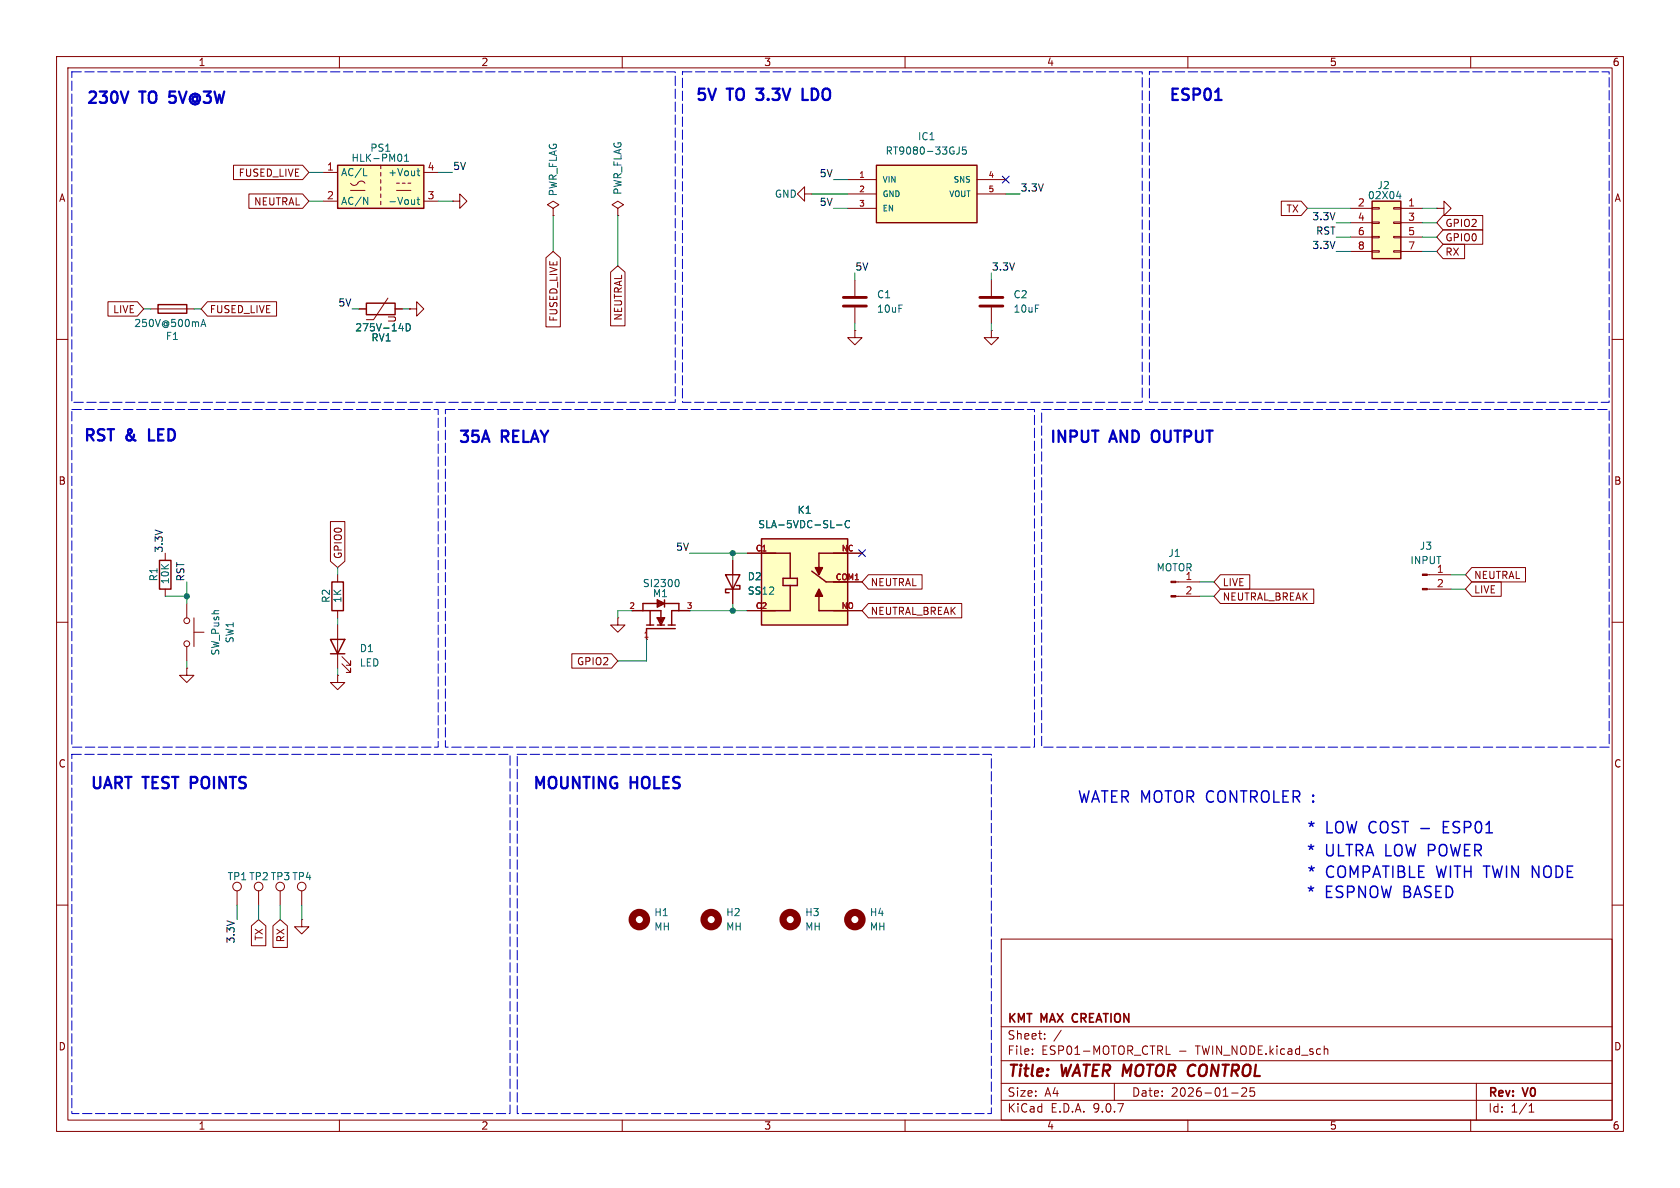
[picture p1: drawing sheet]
<svg xmlns="http://www.w3.org/2000/svg" width="297mm" height="210mm" viewBox="0 0 297 210" stroke-linecap="round" stroke-linejoin="round" font-family="sans-serif">
<g fill="none" stroke="#840000" stroke-width=".18">
<path d="M10 10h277v190h-277zM12 12h273v186h-273zM60 10v2M110 10v2M160 10v2M210 10v2M260 10v2M97.8 36.8l1-.6-1-.6-1 .6 1 .6v1.3M97.8 38.1h.1M109.2 36.8l1-.6-1-.6-1 .6 1 .6v1.3M109.2 38.1h.1M142.2 34.3v-1.3l-1.2 1.3 1.2 1.3v-1.3h1.3"/>
<path d="M143.5 34.3h.1M175.3 49.5v2.8M175.3 54.4v2.8M10 60h2M285 60h2M29.2 97.8v1.3M129.5 99.1v7.6M10 110h2M29.2 104.1v1.3M33 118.1v1.3h1.3l-1.3 1.3-1.3-1.3h1.3M33 118.1h.1M33 106.7v2.5"/>
<path d="M33 114.3v2.5M34.3 111.8h1.8M34.3 109.2v5.1M59.7 119.4v1.3h1.3l-1.3 1.2-1.3-1.2h1.3M59.7 119.4h.1M59.7 101.6v1.3M59.7 108v1.2M109.2 109.2v1.3h1.3l-1.3 1.3-1.3-1.3h1.3M109.2 109.2h.1M207.9 102.9h4.2M207.9 105.4h4.2M252.3 101.6h4.2"/>
<path d="M252.3 104.1h4.2M285 110h2M10 160h2M53.3 162.6v1.2h1.3l-1.3 1.3-1.2-1.3h1.2M53.3 162.6h.1M177 166h108v32h-108zM285 160h2M60 198v2M110 198v2M160 198v2M177 194.5h108M177 191.5h108"/>
<path d="M177 187.5h108M177 181.5h108M182.5 186.3v.1M182.5 185.5v.1M184.7 183.6v.1M184.7 182.8v.1M187.6 182.1l-1.3 2M197 191.5v3M206.2 186.4h.7M210 198v2M217.7 193.2h1.2M219.5 192.4l.6-.1 .2 .1 .1 .3-.9 1.1h.9"/>
<path d="M221.7 192.3h-.7v.7l.2-.1h.5l.1 .3-.1 .5-.2 .1-.5-.1M234.5 185.4l.2 .2v.8M260 198v2M261 191.5v6.5M270.3 196.6h.9M270.3 195.5l.4-.4v1.5"/>
<circle cx="33" cy="109.7" r=".51"/>
<circle cx="33" cy="113.8" r=".51"/>
</g>
<path d="M116.3 106.4h.5M189.7 179.4l-.1 .4 .1 .7" fill="none" stroke="#840000" stroke-width=".3"/>
<g fill="none" stroke="#840000" stroke-width=".25">
<path d="M28.2 99.1h2v5h-2zM58.7 102.9h2v5.1h-2zM111.8 108h5v2.5M113.7 108v-1.3h6.3v1.3M114.3 110.5h1.3M114.9 108v2.5M116.2 109.2a.64 .64 0 0 1 .6 .7M116.2 110.5h1.3M116.2 106l1.3 .7-1.3 .6zM116.2 109.2l.6 .7M116.2 109.2l.6 1.3M116.2 109.2h1.3"/>
<path d="M116.3 106.2v1M116.8 106.4l.3 .3-.3 .2h-.5M117.5 109.2a.64 .64 0 0 0-.7 .7M117.5 109.2l-.7 .7M117.5 109.2l-.7 1.3M117.5 106v1.3M118.1 110.5h1.3M119.4 111.1h-5.1v1.9M121.9 108h-3.2v2.5M128.3 101.6h2.5l-1.3 2.5zM130.2 103.5h.6v.6h-2.5v.7h.6"/>
</g>
<g fill="#840000" stroke="#840000" stroke-width=".18">
<path d="M207 102.7h.9v.3h-.9z"/>
<path d="M207 105.3h.9v.2h-.9z"/>
<path d="M251.5 101.5h.8v.2h-.8z"/>
<path d="M251.5 104h.8v.3h-.8z"/>
</g>
<path d="M119.6 102.4a.68 .68 0 0 1 .5 .7 .68 .68 0 0 1-.5 .6" fill="none" stroke="#006464" stroke-width=".18"/>
<path d="M173.2 52.6h4.1M173.2 54.1h4.1" fill="none" stroke="#840000" stroke-width=".51"/>
<path d="M242.6 35.6h5v10.1h-5z" fill="#ffffc2"/>
<path d="M242.6 35.6h5v10.1h-5zM64.8 53.6h5v2h-5zM58.4 113h2.6l-1.3 2.6zM58.4 115.6h2.6" fill="none" stroke="#840000" stroke-width=".25"/>
<g fill="none" stroke="#840000" stroke-width=".18">
<path d="M238.8 36.8h3.8M238.8 39.4h3.8M242.6 36.7h1.2v.3h-1.2zM242.6 39.2h1.2v.3h-1.2zM246.4 36.7h1.2v.3h-1.2zM246.4 39.2h1.2v.3h-1.2zM247.6 36.8h3.9M247.6 39.4h3.9M254 36.8h1.3v-1.2l1.2 1.2-1.2 1.3v-1.3M254 36.8h.1M63.5 54.6h1.3M68.6 52.7l-2.6 3.8h-1.2"/>
<path d="M69.8 54.6h1.3M175.3 58.4v1.3h1.2l-1.2 1.3-1.3-1.3h1.3M175.3 58.4h.1M238.8 41.9h3.8M238.8 44.5h3.8M242.6 41.8h1.2v.2h-1.2zM242.6 44.3h1.2v.3h-1.2zM246.4 41.8h1.2v.2h-1.2zM246.4 44.3h1.2v.3h-1.2zM247.6 41.9h3.9M247.6 44.5h3.9M59.7 110.5v7.6"/>
<path d="M60.5 117.3l1.5 1.6v-.8v.8h-.8M60.5 116.1l1.5 1.5v-.8v.8h-.8"/>
</g>
<path d="M246.9 34.7h.8M247.5 34.3v.8M70.5 58.1h.8M71.8 57.2a.64 .64 0 0 1 .8 .7 .64 .64 0 0 1-.8 .6z" fill="none" stroke="#006464" stroke-width=".18"/>
<g fill="none" stroke="#840000" stroke-width="1.3">
<circle cx="113" cy="162.6" r="1.27"/>
<circle cx="125.7" cy="162.6" r="1.27"/>
<circle cx="139.7" cy="162.6" r="1.27"/>
<circle cx="151.1" cy="162.6" r="1.27"/>
</g>
<path d="M134.6 95.3h15.3v15.2h-15.3z" fill="#ffffc2"/>
<path d="M134.6 95.3h15.3v15.2h-15.3zM134.6 97.8h5.1v4.4M149.9 97.8h-5.1v2.5M138.4 102.2h2.6v1.3h-2.6zM139.7 103.5v4.5h-5.1M143.5 101l2.5 1.9h3.9M144.8 105.4v2.6h5.1" fill="none" stroke="#840000" stroke-width=".25"/>
<g fill="#840000" stroke="#840000" stroke-width=".25">
<path d="M144.8 104.1l.6 1.3h-1.3z"/>
<path d="M144.1 100.3h1.3l-.6 1.3z"/>
</g>
<g fill="none" stroke="#840000" stroke-width=".18">
<path d="M80 35.6h1.3v-1.3l1.2 1.3-1.2 1.2v-1.2M80 35.6h.1M151.1 58.4v1.3h1.3l-1.3 1.3-1.2-1.3h1.2M151.1 58.4h.1M151.1 49.5v2.8M151.1 54.4v2.8M132.1 97.8h5.1M147.3 97.8h5.1M132.1 108h5.1M147.3 108h5.1M147.3 102.9h5.1M41.9 157.5v2.5"/>
<path d="M45.7 157.5v2.5M49.5 157.5v2.5M53.3 157.5v2.5"/>
<circle cx="41.9" cy="156.7" r=".76"/>
<circle cx="45.7" cy="156.7" r=".76"/>
<circle cx="49.5" cy="156.7" r=".76"/>
<circle cx="53.3" cy="156.7" r=".76"/>
</g>
<path d="M147.9 92.8h1M150.2 92.1a.6 .6 0 0 0-.8 .5 .6 .6 0 0 0 .6 .7l.2-.1" fill="none" stroke="#006464" stroke-width=".18"/>
<path d="M149.1 52.6h4.1M149.1 54.1h4.1" fill="none" stroke="#840000" stroke-width=".51"/>
<path d="M59.7 29.2h15.2v7.6h-15.2z" fill="#ffffc2"/>
<path d="M59.7 29.2h15.2v7.6h-15.2z" fill="none" stroke="#840000" stroke-width=".25"/>
<g fill="none" stroke="#840000" stroke-width=".18">
<path d="M57.1 30.5h2.6M57.1 35.6h2.6M62 32.4a.8 .8 0 0 0 .8 .4 .8 .8 0 0 0 .6-.6 .73 .73 0 0 1 1.1 .2M62 33.7h2.5M67.3 29.2v.6M67.3 30.5v.6M67.3 31.8v.6M67.3 33v.7M67.3 34.3v.6M67.3 35.6v.6M70.1 33.7h2.5M70.1 32.4h.5"/>
<path d="M71.1 32.4h.5M72.1 32.4h.5M74.9 30.5h2.6M74.9 35.6h2.6M72.4 54.6h1.3v-1.3l1.2 1.3-1.2 1.3v-1.3M72.4 54.6h.1"/>
</g>
<path d="M64.3 31.1h.6M64.3 34.9l.7 1.2v-1.2M70.9 27.4l.1 .3-.1 .7M71.5 28.5h.7M71.5 27.6l.4-.4v1.3M73.7 30.2h.5M73.7 35.3h.5M73.9 29.8v1.1l.3 .2M73.9 34.9v1.1l.3 .1" fill="none" stroke="#006464" stroke-width=".18"/>
<path d="M154.9 29.2h17.8v10.2h-17.8z" fill="#ffffc2"/>
<path d="M154.9 29.2h17.8v10.2h-17.8zM27.9 53.8h5.1v1.6h-5.1z" fill="none" stroke="#840000" stroke-width=".25"/>
<g fill="none" stroke="#840000" stroke-width=".18">
<path d="M41.3 29.2h12.2l1.1 1.3-1.1 1.3h-12.2zM44 34.3h9.5l1.1 1.3-1.1 1.2h-9.5zM149.9 31.8h5M149.9 34.3h5M149.9 36.8h5M172.7 31.8h5.1M172.7 34.3h5.1M226.5 35.6h3.5l1.1 1.2-1.1 1.3h-3.5zM255.1 38.1h7v2.5h-7l-1.1-1.2zM19.1 53.3h5.2l1.1 1.3-1.1 1.3h-5.2zM26.7 54.6h7.6M36.7 53.3h12.2v2.6h-12.2l-1.1-1.3z"/>
<path d="M63.5 54.6h1.3M69.8 54.6h1.3M72.4 54.6h.1M96.5 45.6l1.3-1.1 1.3 1.1v12.2h-2.6zM107.9 48.1l1.3-1.1 1.3 1.1v9.5h-2.6zM255.1 43.2h3.8v2.5h-3.8l-1.1-1.2zM255.1 40.6h7v2.6h-7l-1.1-1.3zM58.4 92.2h2.6v7l-1.3 1.1-1.3-1.1zM129.5 99.1v2.5M132.1 97.8h5.1M147.3 97.8h5.1M101.1 115.6h7l1.1 1.2-1.1 1.3h-7z"/>
<path d="M129.5 104.1v2.6M132.1 108h5.1M147.3 108h5.1M147.3 102.9h5.1M153.5 101.6h9.5v2.5h-9.5l-1.1-1.2zM153.5 106.7h16.5v2.5h-16.5l-1.1-1.2zM215.7 104.1h16.6v2.6h-16.6l-1.1-1.3zM215.7 101.6h5.2v2.5h-5.2l-1.1-1.2zM260.2 102.9h5.2v2.5h-5.2l-1.1-1.3zM260.2 100.3h9.5v2.6h-9.5l-1.1-1.3zM44.4 163.7l1.3-1.1 1.3 1.1v3.5h-2.6zM48.3 163.7l1.2-1.1 1.3 1.1v3.8h-2.5z"/>
</g>
<path d="M169.6 26v.9a.41 .41 0 0 1-.5 .3M170.8 26h-.6l-.1 .6 .2-.1h.4l.1 .2v.4l-.2 .1-.5-.1M35.5 57.7l.4-1.2 .5 1.2M35.6 57.4h.7M70.5 58.1h.8M71.8 57.2a.64 .64 0 0 1 .8 .7 .64 .64 0 0 1-.8 .6zM147.9 92.8h1M150.2 92.1a.6 .6 0 0 0-.8 .5 .6 .6 0 0 0 .6 .7l.2-.1" fill="none" stroke="#006464" stroke-width=".18"/>
<g fill="none" stroke="#009600" stroke-width=".18">
<path d="M54.6 30.5h2.5M54.6 35.6h2.5M77.5 30.5h2.5M77.5 35.6h2.5M97.8 38.1v6.4M109.2 38.1v8.9M143.5 34.3h6.4M147.3 36.8h2.6M147.3 31.8h2.6M177.8 34.3h2.5M231.1 36.8h7.7M236.2 39.4h2.6"/>
<path d="M251.5 36.8h2.5M251.5 39.4h2.5M25.4 54.6h1.3M34.3 54.6h1.3M62.2 54.6h1.3M71.1 54.6h1.3M151.1 48.3v1.2M151.1 57.2v1.2M175.3 48.3v1.2M175.3 57.2v1.2M236.2 41.9h2.6M236.2 44.5h2.6"/>
<path d="M251.5 41.9h2.5M251.5 44.5h2.5M121.9 97.8h10.2M129.5 97.8v1.3M29.2 105.4h3.8M33 102.9v3.8M33 116.8v1.3M59.7 100.3v1.3M59.7 109.2v1.3M59.7 118.1v1.3M111.8 108h-2.6v1.2M114.3 113v3.8h-5.1"/>
<path d="M121.9 108h10.2M129.5 106.7v1.3M212.1 105.4h2.5M212.1 102.9h2.5M256.5 101.6h2.6M256.5 104.1h2.6M41.9 160v2.6M45.7 160v2.6M49.5 160v2.6M53.3 160v2.6"/>
</g>
<path d="M177.2 31.1l1.2 1.3M178.4 31.1l-1.2 1.3M151.8 97.2l1.2 1.2M153 97.2l-1.2 1.2" fill="none" stroke="#000084" stroke-width=".18"/>
<path d="M22.7 16.2l-.7 2M133.7 15.7h1.2M133.7 17.5l.1 .1M141.9 15.7v2h.9M214.8 17.7h1.2" fill="none" stroke="#0000c2" stroke-width=".4"/>
<path d="M255.2 146.2h.6M256.1 145.2h-.9v2h.9" fill="none" stroke="#0000c2" stroke-width=".25"/>
<path d="M12.7 12.7h106.7v58.4h-106.7zM120.6 12.7h81.3v58.4h-81.3zM203.2 12.7h81.3v58.4h-81.3zM12.7 72.4h64.8v59.7h-64.8zM78.7 72.4h104.2v59.7h-104.2zM184.1 72.4h100.4v59.7h-100.4zM12.7 133.4h77.5v63.5h-77.5zM91.4 133.4h83.9v63.5h-83.9z" fill="none" stroke="#0000c2" stroke-width=".18" stroke-dasharray="1.7 .6"/>
<g fill="#009600" stroke="#009600" stroke-width=".18">
<circle cx="33" cy="105.4" r=".46"/>
<circle cx="129.5" cy="97.8" r=".46"/>
<circle cx="129.5" cy="108" r=".46"/>
</g>
<g font-size="2.8" fill="#0000c2">
<text x="15" y="18.9">230V</text>
<text x="24.8" y="18.9">TO</text>
<text x="30.7" y="18.9">5V@3W</text>
<text x="122.7" y="18.4">5V</text>
<text x="128.7" y="18.4">TO</text>
<text x="134.6" y="18.4">3.3V</text>
<text x="143.4" y="18.4">LDO</text>
<text x="206.4" y="18.4">ESP01</text>
<text x="14.5" y="78.6">RST</text>
<text x="22.3" y="78.6">&amp;</text>
<text x="27.1" y="78.6">LED</text>
<text x="80.8" y="78.8">35A</text>
<text x="88.6" y="78.8">RELAY</text>
<text x="185.3" y="78.8">INPUT</text>
<text x="196.3" y="78.8">AND</text>
<text x="204.4" y="78.8">OUTPUT</text>
<text x="15.7" y="140">UART TEST</text>
<text x="34.5" y="140">POINTS</text>
<text x="93.9" y="140">MOUNTING</text>
<text x="111.4" y="140">HOLES</text>
<text x="190.4" y="142.3">WATER MOTOR CONTROLER :</text>
<text x="230.9" y="147.7">*</text>
<text x="234.3" y="147.7">LOW COST -</text>
<text x="256" y="147.7">ESP01</text>
<text x="230.8" y="151.8">*</text>
<text x="230.9" y="155.6">*</text>
<text x="234.2" y="151.8">ULTRA LOW POWER</text>
<text x="234.3" y="155.6">COMPATIBLE WITH TWIN NODE</text>
<text x="230.8" y="159.1">*</text>
<text x="234.2" y="159.1">ESPNOW BASED</text>
</g>
<g font-size="2.8" fill="#840000">
<text x="178" y="190.9">Title:</text>
<text x="187.7" y="190.9">WATER MOTOR CONTROL</text>
</g>
<g font-size="2.1" fill="#840000">
<text x="178" y="184">Sheet:</text>
<text x="178" y="181.2">KMT</text>
<text x="184.1" y="181.2">MAX</text>
<text x="190.3" y="181.2">CREATION</text>
<text x="178" y="186.7">File:</text>
<text x="184.1" y="186.7">ESP01-MOTOR_CTRL</text>
<text x="208.4" y="186.7">-</text>
<text x="211.5" y="186.7">TWIN_NODE.kicad_sch</text>
<text x="178" y="196.9">KiCad</text>
<text x="178" y="194.1">Size:</text>
<text x="184.7" y="194.1">A4</text>
<text x="185.7" y="196.9">E.D.A.</text>
<text x="193.3" y="196.9">9.0.7</text>
<text x="200" y="194.1">Date:</text>
<text x="207" y="194.1">2026-01-25</text>
<text x="263" y="194.3">Rev:</text>
<text x="263" y="196.9">Id:</text>
<text x="267.1" y="196.9">1/1</text>
<text x="269.4" y="194.3">V0</text>
</g>
<g font-size="1.8" fill="#840000">
<text x="35" y="11.9">1</text>
<text x="85" y="11.9">2</text>
<text x="135" y="11.9">3</text>
<text x="185" y="11.9">4</text>
<text x="235" y="11.9">5</text>
<text x="285" y="11.9">6</text>
<text x="10.3" y="35.9">A</text>
<text x="42.1" y="31.4">FUSED_LIVE</text>
<text x="285.3" y="35.9">A</text>
<text x="44.8" y="36.5">NEUTRAL</text>
<text x="227.3" y="37.8">TX</text>
<text x="255.4" y="40.3">GPIO2</text>
<text x="255.4" y="45.4">RX</text>
<text x="255.4" y="42.9">GPIO0</text>
<text x="19.9" y="55.6">LIVE</text>
<text x="37" y="55.6">FUSED_LIVE</text>
<text x="98.7" y="57" transform="rotate(-90 98.7 57)">FUSED_LIVE</text>
<text x="110.2" y="56.8" transform="rotate(-90 110.2 56.8)">NEUTRAL</text>
<text x="10.3" y="85.9">B</text>
<text x="285.3" y="85.9">B</text>
<text x="60.6" y="98.9" transform="rotate(-90 60.6 98.9)">GPIO0</text>
<text x="153.8" y="103.8">NEUTRAL</text>
<text x="216.1" y="106.4">NEUTRAL_BREAK</text>
<text x="216.1" y="103.8">LIVE</text>
<text x="260.5" y="105.1">LIVE</text>
<text x="260.5" y="102.6">NEUTRAL</text>
<text x="153.8" y="108.9">NEUTRAL_BREAK</text>
<text x="101.9" y="117.8">GPIO2</text>
<text x="10.3" y="135.9">C</text>
<text x="285.3" y="135.9">C</text>
<text x="46.7" y="166.4" transform="rotate(-90 46.7 166.4)">TX</text>
<text x="50.5" y="166.7" transform="rotate(-90 50.5 166.7)">RX</text>
<text x="10.3" y="185.9">D</text>
<text x="285.3" y="185.9">D</text>
<text x="35" y="199.9">1</text>
<text x="85" y="199.9">2</text>
<text x="135" y="199.9">3</text>
<text x="185" y="199.9">4</text>
<text x="235" y="199.9">5</text>
<text x="285" y="199.9">6</text>
</g>
<g font-size="1.8" fill="#006464">
<text x="62" y="28.8">HLK-PM01</text>
<text x="65.4" y="27">PS1</text>
<text x="156.5" y="27.5">RT9080-33GJ5</text>
<text x="162.2" y="25">IC1</text>
<text x="60.2" y="31.3">AC/L</text>
<text x="68.5" y="31.3">+Vout</text>
<text x="98.7" y="34.8" transform="rotate(-90 98.7 34.8)">PWR_FLAG</text>
<text x="110.1" y="34.5" transform="rotate(-90 110.1 34.5)">PWR_FLAG</text>
<text x="136.9" y="35.2">GND</text>
<text x="241.7" y="35.4">02X04</text>
<text x="243.4" y="33.6">J2</text>
<text x="60.2" y="36.4">AC/N</text>
<text x="68.5" y="36.4">-Vout</text>
<text x="154.9" y="52.9">C1</text>
<text x="179.1" y="52.9">C2</text>
<text x="23.6" y="58">250V@500mA</text>
<text x="62.7" y="58.8">275V-14D</text>
<text x="70.2" y="57.2" transform="rotate(-90 70.2 57.2)">U</text>
<text x="154.9" y="55.5">10uF</text>
<text x="179.1" y="55.5">10uF</text>
<text x="29.2" y="60.3">F1</text>
<text x="65.6" y="60.6">RV1</text>
<text x="133.9" y="93.6">SLA-5VDC-SL-C</text>
<text x="140.9" y="91">K1</text>
<text x="204.4" y="101.2">MOTOR</text>
<text x="206.5" y="98.7">J1</text>
<text x="249.2" y="99.9">INPUT</text>
<text x="250.9" y="97.4">J3</text>
<text x="28" y="102.9" transform="rotate(-90 28 102.9)">R1</text>
<text x="30.1" y="103.4" transform="rotate(-90 30.1 103.4)">10K</text>
<text x="58.5" y="106.7" transform="rotate(-90 58.5 106.7)">R2</text>
<text x="60.6" y="106.7" transform="rotate(-90 60.6 106.7)">1K</text>
<text x="113.5" y="104">SI2300</text>
<text x="115.3" y="105.8">M1</text>
<text x="132.1" y="102.8">D2</text>
<text x="132.1" y="105.3">SS12</text>
<text x="41.5" y="113.8" transform="rotate(-90 41.5 113.8)">SW1</text>
<text x="39" y="116" transform="rotate(-90 39 116)">SW_Push</text>
<text x="63.5" y="115.5">D1</text>
<text x="63.5" y="118">LED</text>
<text x="40.1" y="155.8">TP1 TP2 TP3 TP4</text>
<text x="115.6" y="164.7">MH</text>
<text x="115.6" y="162.2">H1</text>
<text x="128.3" y="164.7">MH</text>
<text x="128.3" y="162.2">H2</text>
<text x="142.2" y="164.7">MH</text>
<text x="142.2" y="162.2">H3</text>
<text x="153.7" y="164.7">MH</text>
<text x="153.7" y="162.2">H4</text>
</g>
<g font-size="1.8" fill="#a90000">
<text x="57.7" y="30.2">1</text>
<text x="57.7" y="35.3">2</text>
<text x="75.5" y="30.2">4</text>
<text x="75.5" y="35.3">3</text>
<text x="240" y="36.6">2</text>
<text x="240" y="39.1">4</text>
<text x="240" y="41.7">6</text>
<text x="248.8" y="36.6">1</text>
<text x="248.8" y="39.1">3</text>
<text x="248.8" y="41.7">5</text>
<text x="240" y="44.2">8</text>
<text x="248.8" y="44.2">7</text>
<text x="253.9" y="101.3">1</text>
<text x="209.5" y="102.6">1</text>
<text x="209.5" y="105.2">2</text>
<text x="253.9" y="103.9">2</text>
</g>
<g font-size="1.8" fill="#0f0f0f">
<text x="80" y="30.1">5V</text>
<text x="144.8" y="31.4">5V</text>
<text x="180.3" y="33.9">3.3V</text>
<text x="144.8" y="36.5">5V</text>
<text x="231.9" y="39">3.3V</text>
<text x="232.6" y="41.6">RST</text>
<text x="151.1" y="47.9">5V</text>
<text x="175.3" y="47.9">3.3V</text>
<text x="231.9" y="44.1">3.3V</text>
<text x="59.7" y="54.3">5V</text>
<text x="28.9" y="97.8" transform="rotate(-90 28.9 97.8)">3.3V</text>
<text x="119.4" y="97.4">5V</text>
<text x="32.7" y="102.9" transform="rotate(-90 32.7 102.9)">RST</text>
<text x="41.6" y="166.9" transform="rotate(-90 41.6 166.9)">3.3V</text>
</g>
<g font-size="1.4" fill="#a90000">
<text x="151.8" y="31.5">1</text>
<text x="151.8" y="34">2</text>
<text x="174.6" y="31.5">4</text>
<text x="174.6" y="34">5</text>
<text x="151.8" y="36.6">3</text>
<text x="133.5" y="97.5">C1</text>
<text x="148.7" y="97.5">NC</text>
<text x="111.1" y="107.7">2</text>
<text x="121.3" y="107.7">3</text>
<text x="133.5" y="107.7">C2</text>
<text x="147.6" y="102.6">COM1</text>
<text x="148.7" y="107.7">NO</text>
<text x="113.7" y="112.8">1</text>
</g>
<g font-size="1.4" fill="#006464">
<text x="156" y="32.5">VIN</text>
<text x="156" y="35">GND</text>
<text x="167.7" y="35">VOUT</text>
<text x="168.5" y="32.5">SNS</text>
<text x="156" y="37.6">EN</text>
</g>
</svg>
